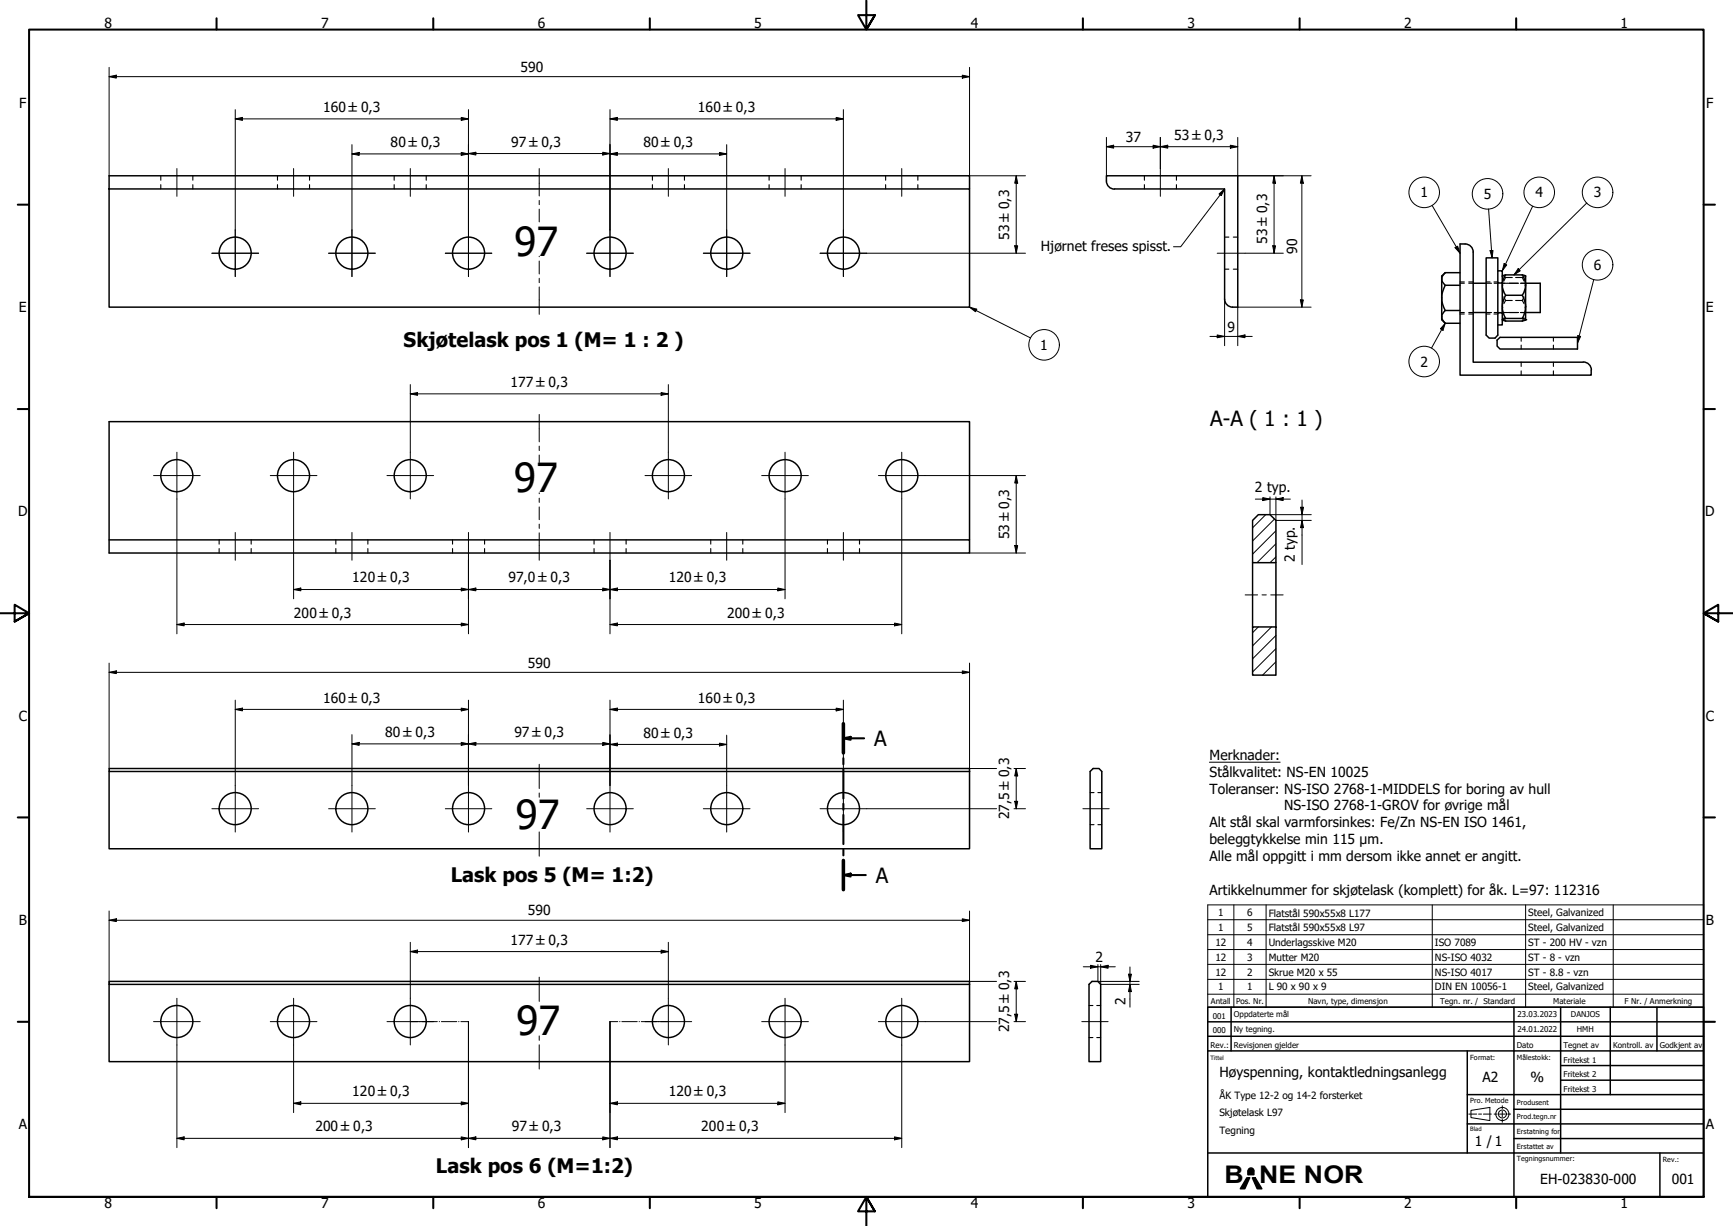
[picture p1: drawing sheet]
<svg xmlns="http://www.w3.org/2000/svg" width="594mm" height="420mm" viewBox="0 0 594 420" stroke-linecap="round" stroke-linejoin="round" font-family="sans-serif">
<!-- layer: Hatch (ISO) -->
<path d="M433.9 176.4l-4.5 4.5M436.9 177.9l-7.5 7.5M437.4 190.9l-2 1.9M437.4 186.4l-6.5 6.4M437.4 181.9l-8 8M431.4 214.9l-2 1.9M435.9 214.9l-6.5 6.4M437.4 217.8l-8 8M437.4 231.3l-.1 .1M437.4 226.8l-4.6 4.6M437.4 222.3l-8 8" fill="none" stroke="#000" stroke-width=".34"/>
<!-- layer: Hidden (ISO) -->
<g fill="none" stroke="#000" stroke-width=".38">
<path d="M55.1 60.2v1.6M55.1 63.3v1.4M66.1 60.2v1.6M66.1 63.3v1.4M95.1 60.2v1.6M95.1 63.3v1.4M106.1 60.2v1.6M106.1 63.3v1.4M135.1 60.2v1.6M135.1 63.3v1.4M146.1 60.2v1.6M146.1 63.3v1.4"/>
<path d="M223.6 60.2v1.6M223.6 63.3v1.4M234.6 60.2v1.6M234.6 63.3v1.4M263.7 60.2v1.6M263.7 63.3v1.4M274.6 60.2v1.6M274.6 63.3v1.4M303.6 60.2v1.6M303.6 63.3v1.4M314.6 60.2v1.6M314.6 63.3v1.4"/>
<path d="M392.3 60.2v1.6M392.3 63.3v1.4M403.3 60.2v1.6M403.3 63.3v1.4M419.8 81.3h1.5M419.8 92.2h1.5M422.8 81.3h1.5M422.8 92.2h1.5M500.5 96.6h1.5M500.5 97.1h1.5M503.5 96.6h1.5M503.5 97.1h1.5"/>
<path d="M509.5 96.6h1.3M509.5 97.1h1.8M512.1 96.6h1.4M512.2 97.1h4.4M513.5 96.8h.5M514.5 96.8h.5M515 94.5l.3 .3M515.2 97.6l-.2 1.4 .2 1.4M515.7 95l.4 .1M516.1 95.1l-.5 1.2M516.1 95.1h2.3M516.7 97.1h3.9"/>
<path d="M519.6 95.1h2.2M521.2 97.1h1.8M522.2 95l-.4 .1 .6 1.2M522.8 97.6l.2 1.4-.2 1.4M522.9 94.5l-.2 .3M500.5 107.6h1.5M500.5 107.1h1.5M503.5 107.6h1.5M503.5 107.1h1.5M509.5 107.6h1.3M509.5 107.1h1.8M512.1 107.6h1.4"/>
<path d="M512.2 107.1h4.4M513.5 107.4h.5M514.5 107.4h.5M515.2 105.3l-.2 1.2 .2 1.2M515.6 101.7l.5 1.3-.5 1.1M515.6 108.9l.5 1.1M516.1 103h2.3M516.7 107.1h3.9M519.6 103h2.2M521.2 107.1h1.8M521.5 115.6v1.3M521.5 118.3v1.3"/>
<path d="M522.4 108.9l-.6 1.1M522.4 101.7l-.6 1.3 .6 1.1M522.8 105.3l.2 1.2-.2 1.2M532.5 115.6v1.3M532.5 118.3v1.3M521.5 124.1v1.5M521.5 127.1v1.5M532.5 124.1v1.5M532.5 127.1v1.5M75.1 185v1.5M75.1 188v1.5M86.1 185v1.5"/>
<path d="M86.1 188v1.5M115.1 185v1.5M115.1 188v1.5M126.1 185v1.5M126.1 188v1.5M155.1 185v1.5M155.1 188v1.5M166.1 185v1.5M166.1 188v1.5M203.6 185v1.5M203.6 188v1.5M214.6 185v1.5"/>
<path d="M214.6 188v1.5M243.6 185v1.5M243.6 188v1.5M254.6 185v1.5M254.6 188v1.5M283.7 185v1.5M283.7 188v1.5M294.6 185v1.5M294.6 188v1.5M373.7 271.6h1.3M376.4 271.6h1.3M373.7 282.6h1.3"/>
<path d="M376.4 282.6h1.3M373.3 344.6h1.3M373.3 355.6h1.3M376 344.6h1.3M376 355.6h1.3"/>
</g>
<!-- layer: Visible (ISO) -->
<g fill="none" stroke="#000" stroke-width=".51">
<path d="M37.4 64.7h295v40.6h-295v-45.1h295v4.5M495.4 93.5a2.53 2.53 0 0 0 0 4.3 8.3 8.3 0 0 0 0 8.6 2.59 2.59 0 0 0 0 4.4M495.4 93.5l-1.2 1.1v15l1.2 1.2M495.4 93.5h5.1M495.4 97.8h5.1M502.2 83.6h-1.7v45h45v-1.7M502.3 83.6a2.76 2.76 0 0 1 2.7 2.8M505 86.3v37.8h37.7a2.65 2.65 0 0 1 2.8 2.7M505 97.1h4.5M509.5 88.4h4v26.5l-1 1h-2l-1-1zM513.5 92.8h1.5v18.6h-1.5M515 94.6l1.1-.4a5.9 5.9 0 0 0 0 7"/>
<path d="M516.1 94.2h5.7M521.8 94.2a5.9 5.9 0 0 1 0 7M521.8 94.2l1.2 .4v15M523 97.1h5v10h-5M422.6 105.3a2.76 2.76 0 0 1-2.8-2.8v-37.8h-37.8a2.64 2.64 0 0 1-2.7-2.6v-1.9h45v45.1h-1.8M495.4 110.8h5.1M495.4 106.4h5.1M505 107.1h4.5M513.2 116.6l1-1h26.6v4h-26.6l-1-1zM515 109.6h.1M516.1 109.1l-1.1 .5 1.1 .4h5.7l1.2-.4M516.1 101.2a7.5 7.5 0 0 0 0 7.9"/>
<path d="M516.1 101.2h5.7M516.1 109.1h5.7M521.8 101.2a7.5 7.5 0 0 1 0 7.9l1.2 .5M523 109.6h-.1M431.4 176.4h4l2 2v14.4h-8v-14.4zM37.4 185h295v4.5h-295v-45h295v40.5M429.4 192.8v22.1M437.4 192.8v22.1M429.4 214.9h8v16.5h-8zM37.4 263.4h295v1h-295zM37.4 264.4v26.5h295v-26.5M374.7 263.4h2l1 1v26.5h-4v-26.5z"/>
<path d="M37.4 336.3h295v1.1h-295zM37.4 337.4v26.4h295v-26.4M374.3 336.3h2.1l.9 1.1v26.4h-4v-26.4z"/>
<circle cx="80.6" cy="86.8" r="5.5"/>
<circle cx="120.6" cy="86.8" r="5.5"/>
<circle cx="160.6" cy="86.8" r="5.5"/>
<circle cx="209.1" cy="86.8" r="5.5"/>
<circle cx="249.1" cy="86.8" r="5.5"/>
<circle cx="289.1" cy="86.8" r="5.5"/>
<circle cx="60.6" cy="163" r="5.5"/>
<circle cx="100.6" cy="163" r="5.5"/>
<circle cx="140.6" cy="163" r="5.5"/>
<circle cx="229.1" cy="163" r="5.5"/>
<circle cx="269.1" cy="163" r="5.5"/>
<circle cx="309.2" cy="163" r="5.5"/>
<circle cx="80.6" cy="277.1" r="5.5"/>
<circle cx="120.6" cy="277.1" r="5.5"/>
<circle cx="160.6" cy="277.1" r="5.5"/>
<circle cx="209.1" cy="277.1" r="5.5"/>
<circle cx="249.1" cy="277.1" r="5.5"/>
<circle cx="289.1" cy="277.1" r="5.5"/>
<circle cx="60.6" cy="350.1" r="5.5"/>
<circle cx="100.6" cy="350.1" r="5.5"/>
<circle cx="140.6" cy="350.1" r="5.5"/>
<circle cx="229.1" cy="350.1" r="5.5"/>
<circle cx="269.1" cy="350.1" r="5.5"/>
<circle cx="309.1" cy="350.1" r="5.5"/>
</g>
<circle cx="523" cy="109.6" r=".25" fill="#000"/>
<!-- layer: Hatch (ISO) -->
<g fill="#000">
<path d="M427.4 403.6h1l-1.7 3.8h-1.5z" fill-rule="evenodd"/>
<path d="M429.3 403.6h1l2.3 3.8h-1.6z" fill-rule="evenodd"/>
<path d="M428.3 400.5a1.02 1.02 0 0 1 1.5 .8v1.3h-1.9v-1.6z" fill-rule="evenodd"/>
</g>
<!-- layer: Symbol (ISO) -->
<g fill="none" stroke="#000" stroke-width=".34">
<path d="M417.9 66.5l1.9-1.8-1.1 2.3zM419.8 64.7l-15.1 19.9h-2.4M490.9 70.4l9.6 16.4M510.3 71.6l1.2 16.8M525.4 70.7l-10.4 22.1M543.9 69.6l-24.9 24.6M498.8 84.9l.9-.5 .8 2.4zM510.8 85.9l1-.1-.3 2.6zM515.6 90.3l.9 .5-1.5 2zM520.4 92.1l.7 .7-2.1 1.4zM546.4 95.8l-5.6 21.8M332.4 105.3l2.4 .7-.4 .8z"/>
<path d="M332.4 105.3l20.9 10.5M495.4 110.8l-.7 2.4-.9-.5zM495.4 110.8l-4.7 8.5M540.9 115l.9 .3-1 2.3zM414.6 261.2h24.2M414 315.2h170M423 310.1v35.1M434 310.1v35.1M491 310.1v35.1M523 310.1v35.1M553 310.1v35.1M414 320.3h170"/>
<path d="M414 325.4h170M414 330.5h170M414 335.6h170M414 340.7h170v-30.6h-170v35.1h170v-4.5"/>
<circle cx="488.2" cy="65.9" r="5.2"/>
<circle cx="509.9" cy="66.4" r="5.2"/>
<circle cx="527.7" cy="65.9" r="5.2"/>
<circle cx="547.7" cy="65.9" r="5.2"/>
<circle cx="547.7" cy="90.8" r="5.2"/>
<circle cx="357.9" cy="118.2" r="5.2"/>
<circle cx="488.2" cy="123.9" r="5.2"/>
</g>
<!-- layer: Section Line (ISO) -->
<path d="M289.1 253l2.5-.5v1zM289.1 248v10M289.1 259.8v2.1M289.1 253h7.1M289.1 263.6v10.1M289.1 275.4v2.1M289.1 279.3v10M289.1 299.9l2.5-.5v1zM289.1 291.1v2.1M289.1 294.9v10M289.1 299.9h7.7" fill="none" stroke="#000" stroke-width=".7"/>
<path d="M289.1 248v10M289.1 294.9v10" fill="none" stroke="#000" stroke-width="1.2"/>
<g fill="#000">
<path d="M289.1 253l2.5-.5v1z" fill-rule="evenodd"/>
<path d="M289.1 299.9l2.5-.5v1z" fill-rule="evenodd"/>
</g>
<!-- layer: Border (ISO) -->
<g fill="none" stroke="#000" stroke-width=".7">
<path d="M74.2 6.3v3.8M148.5 6.3v3.8M222.8 6.3v3.8M297 .2v9.9l-2.9-4.9h5.8l-2.9 4.9 2.9-4.9M371.2 6.3v3.8M445.5 6.3v3.8M519.7 6.3v3.8M6.1 70.1h3.9M584 70.1h3.9M6.1 140.2h3.9M584 140.2h3.9M0 210.2h10l-5-3v5.8l5-2.8-5 2.8"/>
<path d="M594 210.2h-10l5-3v5.8l-5-2.8 5 2.8M6.1 280.1h3.9M584 280.1h3.9M6.1 350.2h3.9M584 350.2h3.9M10 410.2v-400.1h574v400.1h-574h574M74.2 410.2v3.9M148.5 410.2v3.9M222.8 410.2v3.9M299.9 415.1l-2.9-4.9 2.9 4.9h-5.8l2.9-4.9v10M371.2 410.2v3.9M445.5 410.2v3.9"/>
<path d="M519.7 410.2v3.9"/>
</g>
<!-- layer: Title (ISO) -->
<g fill="none" stroke="#000" stroke-width=".51">
<path d="M414 345.2h170v65h-170zM414 355.1h170M414 350.2h170M422 345.2v15M519 345.2v65M535 345.2v49.9M552 345.2v29.9M568 345.2v15M414 360.2h170M503 375.1h81M503 360.2v34.9M535 365.2h49"/>
<path d="M535 370.2h49M414 395.1h170M503 385.2h81M519 380.2h65M519 390.2h65M569 395.1v15.1M427.4 403.6h1l-1.7 3.8h-1.5zM427.9 401.3a.98 .98 0 0 1 .9-1 .98 .98 0 0 1 1 1M429.3 403.6h1l2.3 3.8h-1.6zM429.8 401.3v1.3h-1.9v-1.3v1.3"/>
</g>
<g fill="none" stroke="#000" stroke-width=".34">
<path d="M515 378.9v1.1M503.5 381.8h2.7M504.3 380.5l6.4-1v4.5l-6.4-1zM506.9 381.8h1M508.5 381.8h2.7M512.2 381.8h1M514 381.8h2M515 380.8v2M515 383.6v1M516.8 381.8h1"/>
<circle cx="515" cy="381.8" r="2.25"/>
<circle cx="515" cy="381.8" r="1.37"/>
</g>
<!-- layer: Sketch Geometry (ISO) -->
<g fill="none" stroke="#000" stroke-width=".34">
<path d="M140.7 350.1h2.6M143.9 350.1h.1M144.7 350.1h5.2M150.6 350.1h.1M151.3 350.1h5.3M157.2 350.1h.2M158 350.1h2.6M209.1 350.1h2.7M212.4 350.1h.1M213.2 350.1h5.2M219.1 350.1h.1M219.8 350.1h5.3"/>
<path d="M225.7 350.1h.2M226.5 350.1h2.6"/>
</g>
<!-- layer: Center Mark (ISO) -->
<g fill="none" stroke="#000" stroke-width=".34">
<path d="M80.6 78.8v16M120.6 78.8v16M160.6 78.8v16M209.1 78.8v16M249.1 78.8v16M289.1 78.8v16M72.6 86.8h16M112.6 86.8h16.1M152.7 86.8h15.9M201.1 86.8h16M241.1 86.8h16M281.1 86.8h16"/>
<path d="M60.6 155v16M100.6 155v16M140.7 155v16M229.1 155v16M269.1 155v16M309.1 155v16M52.6 163h16M92.6 163h16M132.7 163h16M221.1 163h16M261.1 163h16M301.1 163h16"/>
<path d="M72.6 277.2h16M80.6 269.2v16M112.6 277.2h16.1M120.6 269.2v16M152.7 277.2h15.9M160.6 269.2v16M201.1 277.2h16M209.1 269.2v16M241.1 277.2h16M249.1 269.2v16M281.1 277.2h16M289.1 269.2v16"/>
<path d="M52.6 350.1h16M60.6 342.1v16M92.6 350.1h16M100.6 342.1v16M132.7 350.1h16M140.7 342.1v16M221.1 350.1h16M229.1 342.1v16M261.1 350.1h16M269.1 342.1v16M301.1 350.1h16M309.1 342.1v16"/>
</g>
<!-- layer: Centerline (ISO) -->
<g fill="none" stroke="#000" stroke-width=".34">
<path d="M60.6 57.8v9.5M100.6 57.8v9.5M140.7 57.8v9.5M184.8 57.8v9.4M229.1 57.8v9.5M269.1 57.8v9.5M309.1 57.8v9.5M397.8 57.8v9.5M184.8 68.7v1.4M184.8 71.7v4.4M184.8 87.8v.2M184.8 89.5v4.4"/>
<path d="M184.8 95.4v1.5M184.8 98.3v9.4M417.3 86.8h9.5M184.8 142v9.4M184.8 152.9v1.5M184.8 155.9v2.6M184.8 168.9v.3M184.8 170.7v1.5M184.8 173.7v4.4M184.8 179.6v1.5M80.6 182.5v9.5M120.6 182.5v9.5"/>
<path d="M160.6 182.5v9.5M184.8 182.6v9.4M209.1 182.5v9.5M249.1 182.5v9.5M289.1 182.5v9.5M426.8 203.9h4.3M432.6 203.9h1.5M435.6 203.9h4.3M184.8 261.9v8.3M184.8 271.8v1.4M371.2 277.2h9M184.8 285.1v8.3"/>
<path d="M184.8 334.9v8.3M184.8 355v1.5M184.8 358.1v8.3M370.8 350.1h9.1"/>
</g>
<!-- layer: Dimension (ISO) -->
<g fill="none" stroke="#000" stroke-width=".34">
<path d="M37.4 26.3l2.5-.5v1zM37.4 26.3h295M37.4 23.1v37.1M80.6 37.6v41.2M160.6 37.6v41.2M209.1 37.6v41.2M289.1 37.6v41.2M329.9 25.8l2.5 .5-2.5 .5zM332.4 23.1v37.1h19.1M80.6 40.7l2.5-.5v1.1zM80.6 40.7h80M120.6 52.7l2.5-.5v1.1z"/>
<path d="M120.6 52.7h40M120.6 49.6v29.2M158.1 52.2l2.5 .5-2.5 .6zM158.1 40.2l2.5 .5-2.5 .6zM160.6 52.6l2.5-.4v.9zM160.6 52.6h48.5M206.6 52.2l2.5 .4-2.5 .5zM209.1 52.7l2.5-.5v1.1zM209.1 40.7l2.5-.5v1.1zM209.1 52.7h40M209.1 40.7h80M246.6 52.2l2.5 .5-2.5 .6z"/>
<path d="M249.1 49.6v29.2M286.6 40.2l2.5 .5-2.5 .6zM379.3 50.3l2.5-.5v1zM379.3 50.3h45M379.3 47.1v13.1M395.3 49.8l2.5 .5-2.5 .5zM397.8 50.3l2.5-.5v1zM397.8 47.1v10.7M421.8 49.8l2.5 .5-2.5 .5zM424.3 47.1v13.1h25.2M348.4 60.2l.5 2.6h-1zM348.4 60.2v26.6"/>
<path d="M436.8 60.2l.5 2.6h-1zM436.8 60.2v26.6M446.3 60.2l.5 2.6h-1zM446.3 60.2v45.1M297.1 86.8h54.4M347.9 84.2h1l-.5 2.6zM426.8 86.8h13.1M436.3 84.2h1l-.5 2.6zM414.8 115.3h14.5M417.3 114.8l2.5 .5-2.5 .4zM419.8 102.5v16M424.3 115.3l2.5-.5v.9z"/>
<path d="M445.8 102.8h1l-.5 2.5zM449.5 105.3h-25.2v13.2M140.7 135l2.4-.5v1zM140.7 131.8v23.2M140.7 135h88.4M226.6 134.5l2.5 .5-2.5 .5zM229.1 131.8v23.2M60.6 171v46.2M100.6 171v34.2M269.1 171v34.2M309.1 171v46.2M317.1 163h34.4"/>
<path d="M348.4 163l.5 2.5h-1zM348.4 163v26.5M430.3 171h12M432.9 170.5l2.5 .5-2.5 .6zM435.4 170.3v6.1h14.1M437.4 171l2.5-.5v1.1zM437.4 170.3v8.1h12.1M445.8 173.8h1l-.5 2.6zM446.3 178.4l.5 2.4h-1zM446.3 171.4v22.1M160.6 192v25.2M209.1 192v25.2"/>
<path d="M332.4 189.5h19.1M347.9 187h1l-.5 2.5zM60.6 214l2.5-.5v1zM60.6 214h100M100.6 202l2.5-.5v1zM100.6 202h168.5M158.1 201.5l2.5 .5-2.5 .5zM158.1 213.5l2.5 .5-2.5 .5zM160.6 202l2.5-.5v1zM206.6 201.5l2.5 .5-2.5 .5zM209.1 202l2.5-.5v1zM209.1 214l2.5-.5v1z"/>
<path d="M209.1 214h100M266.6 201.5l2.5 .5-2.5 .5zM306.6 213.5l2.5 .5-2.5 .5zM37.4 230.4l2.5-.5v1zM37.4 227.2v36.2M37.4 230.4h295M80.6 239.9v29.3M160.6 239.9v29.3M209.1 239.9v29.3M289.1 239.9v29.3M329.9 229.9l2.5 .5-2.5 .5zM332.4 227.2v37.2"/>
<path d="M80.6 243.1l2.5-.4v.9zM80.6 243.1h80M120.6 254.9l2.5-.5v1zM120.6 251.8v17.4M120.6 254.9h88.5M158.1 254.4l2.5 .5-2.5 .5zM158.1 242.7l2.5 .4-2.5 .5zM160.6 254.9l2.5-.5v1zM206.6 254.4l2.5 .5-2.5 .5zM209.1 255.1l2.5-.4v.9zM209.1 243.1l2.5-.4v.9zM209.1 243.1h80"/>
<path d="M209.1 255.1h40M246.6 254.7l2.5 .4-2.5 .5zM249.1 251.9v17.3M286.6 242.7l2.5 .4-2.5 .5zM297.1 277.2h44.5M332.4 263.4h9.2M347.6 263.4h3.9M347.6 277.2h3.9M347.9 274.6h1l-.5 2.6zM348.4 263.4l.5 2.5h-1zM348.4 263.4v13.8M37.4 315.4l2.5-.5v.9z"/>
<path d="M37.4 312.2v25.2M37.4 315.4h295M329.9 314.9l2.5 .5-2.5 .4zM332.4 312.2v24.1h9.2M140.7 326.1l2.4-.5v1zM140.7 326.1h88.4M140.7 322.9v19.2M226.6 325.6l2.5 .5-2.5 .5zM229.1 322.9v19.2M347.6 336.3h3.9M348.4 336.3l.5 2.6h-1zM348.4 336.3v13.8"/>
<path d="M371.3 331.3h11M373.8 330.8l2.6 .5-2.6 .5zM376.4 330.6v5.7h14.1M377.3 331.3l2.6-.5v1zM377.3 330.6v6.8h13.2M386.8 333.9h1.1l-.6 2.4zM387.3 337.4l.6 2.4h-1.1zM387.3 331.4v13.8M60.6 358.1v35.2M100.6 358.1v23.2M160.6 350.1v43.2M209.1 350.1v43.2"/>
<path d="M269.1 358.1v23.2M309.1 358.1v35.2M317.1 350.1h24.5M347.6 350.1h3.9M347.9 347.6h1l-.5 2.5zM100.6 378.1l2.5-.5v1zM100.6 378.1h60M158.1 377.6l2.5 .5-2.5 .5zM209.1 378.1l2.5-.5v1zM209.1 378.1h60M266.6 377.6l2.5 .5-2.5 .5zM60.6 390.1l2.5-.5v1z"/>
<path d="M60.6 390.1h248.5M158.1 389.6l2.5 .5-2.5 .5zM160.6 390.1l2.5-.5v1zM206.6 389.6l2.5 .5-2.5 .5zM209.1 390.1l2.5-.5v1zM306.6 389.6l2.5 .5-2.5 .5z"/>
</g>
<g fill="#000">
<path d="M37.4 26.3l2.5-.5v1z" fill-rule="evenodd"/>
<path d="M329.9 25.8l2.5 .5-2.5 .5z" fill-rule="evenodd"/>
<path d="M80.6 40.7l2.5-.5v1.1z" fill-rule="evenodd"/>
<path d="M120.6 52.7l2.5-.5v1.1z" fill-rule="evenodd"/>
<path d="M158.1 52.2l2.5 .5-2.5 .6z" fill-rule="evenodd"/>
<path d="M158.1 40.2l2.5 .5-2.5 .6z" fill-rule="evenodd"/>
<path d="M160.6 52.6l2.5-.4v.9z" fill-rule="evenodd"/>
<path d="M206.6 52.2l2.5 .4-2.5 .5z" fill-rule="evenodd"/>
<path d="M209.1 52.7l2.5-.5v1.1z" fill-rule="evenodd"/>
<path d="M209.1 40.7l2.5-.5v1.1z" fill-rule="evenodd"/>
<path d="M246.6 52.2l2.5 .5-2.5 .6z" fill-rule="evenodd"/>
<path d="M286.6 40.2l2.5 .5-2.5 .6z" fill-rule="evenodd"/>
<path d="M379.3 50.3l2.5-.5v1z" fill-rule="evenodd"/>
<path d="M395.3 49.8l2.5 .5-2.5 .5z" fill-rule="evenodd"/>
<path d="M397.8 50.3l2.5-.5v1z" fill-rule="evenodd"/>
<path d="M421.8 49.8l2.5 .5-2.5 .5z" fill-rule="evenodd"/>
<path d="M348.4 60.2l.5 2.6h-1z" fill-rule="evenodd"/>
<path d="M436.8 60.2l.5 2.6h-1z" fill-rule="evenodd"/>
<path d="M446.3 60.2l.5 2.6h-1z" fill-rule="evenodd"/>
<path d="M347.9 84.2h1l-.5 2.6z" fill-rule="evenodd"/>
<path d="M436.3 84.2h1l-.5 2.6z" fill-rule="evenodd"/>
<path d="M417.3 114.8l2.5 .5-2.5 .4z" fill-rule="evenodd"/>
<path d="M424.3 115.3l2.5-.5v.9z" fill-rule="evenodd"/>
<path d="M445.8 102.8h1l-.5 2.5z" fill-rule="evenodd"/>
<path d="M140.7 135l2.4-.5v1z" fill-rule="evenodd"/>
<path d="M226.6 134.5l2.5 .5-2.5 .5z" fill-rule="evenodd"/>
<path d="M348.4 163l.5 2.5h-1z" fill-rule="evenodd"/>
<path d="M432.9 170.5l2.5 .5-2.5 .6z" fill-rule="evenodd"/>
<path d="M437.4 171l2.5-.5v1.1z" fill-rule="evenodd"/>
<path d="M445.8 173.8h1l-.5 2.6z" fill-rule="evenodd"/>
<path d="M347.9 187h1l-.5 2.5z" fill-rule="evenodd"/>
<path d="M446.3 178.4l.5 2.4h-1z" fill-rule="evenodd"/>
<path d="M60.6 214l2.5-.5v1z" fill-rule="evenodd"/>
<path d="M100.6 202l2.5-.5v1z" fill-rule="evenodd"/>
<path d="M158.1 201.5l2.5 .5-2.5 .5z" fill-rule="evenodd"/>
<path d="M158.1 213.5l2.5 .5-2.5 .5z" fill-rule="evenodd"/>
<path d="M160.6 202l2.5-.5v1z" fill-rule="evenodd"/>
<path d="M206.6 201.5l2.5 .5-2.5 .5z" fill-rule="evenodd"/>
<path d="M209.1 202l2.5-.5v1z" fill-rule="evenodd"/>
<path d="M209.1 214l2.5-.5v1z" fill-rule="evenodd"/>
<path d="M266.6 201.5l2.5 .5-2.5 .5z" fill-rule="evenodd"/>
<path d="M306.6 213.5l2.5 .5-2.5 .5z" fill-rule="evenodd"/>
<path d="M37.4 230.4l2.5-.5v1z" fill-rule="evenodd"/>
<path d="M329.9 229.9l2.5 .5-2.5 .5z" fill-rule="evenodd"/>
<path d="M80.6 243.1l2.5-.4v.9z" fill-rule="evenodd"/>
<path d="M120.6 254.9l2.5-.5v1z" fill-rule="evenodd"/>
<path d="M158.1 254.4l2.5 .5-2.5 .5z" fill-rule="evenodd"/>
<path d="M158.1 242.7l2.5 .4-2.5 .5z" fill-rule="evenodd"/>
<path d="M160.6 254.9l2.5-.5v1z" fill-rule="evenodd"/>
<path d="M206.6 254.4l2.5 .5-2.5 .5z" fill-rule="evenodd"/>
<path d="M209.1 255.1l2.5-.4v.9z" fill-rule="evenodd"/>
<path d="M209.1 243.1l2.5-.4v.9z" fill-rule="evenodd"/>
<path d="M246.6 254.7l2.5 .4-2.5 .5z" fill-rule="evenodd"/>
<path d="M286.6 242.7l2.5 .4-2.5 .5z" fill-rule="evenodd"/>
<path d="M347.9 274.6h1l-.5 2.6z" fill-rule="evenodd"/>
<path d="M348.4 263.4l.5 2.5h-1z" fill-rule="evenodd"/>
<path d="M37.4 315.4l2.5-.5v.9z" fill-rule="evenodd"/>
<path d="M329.9 314.9l2.5 .5-2.5 .4z" fill-rule="evenodd"/>
<path d="M140.7 326.1l2.4-.5v1z" fill-rule="evenodd"/>
<path d="M226.6 325.6l2.5 .5-2.5 .5z" fill-rule="evenodd"/>
<path d="M348.4 336.3l.5 2.6h-1z" fill-rule="evenodd"/>
<path d="M373.8 330.8l2.6 .5-2.6 .5z" fill-rule="evenodd"/>
<path d="M377.3 331.3l2.6-.5v1z" fill-rule="evenodd"/>
<path d="M386.8 333.9h1.1l-.6 2.4z" fill-rule="evenodd"/>
<path d="M387.3 337.4l.6 2.4h-1.1z" fill-rule="evenodd"/>
<path d="M347.9 347.6h1l-.5 2.5z" fill-rule="evenodd"/>
<path d="M100.6 378.1l2.5-.5v1z" fill-rule="evenodd"/>
<path d="M158.1 377.6l2.5 .5-2.5 .5z" fill-rule="evenodd"/>
<path d="M209.1 378.1l2.5-.5v1z" fill-rule="evenodd"/>
<path d="M266.6 377.6l2.5 .5-2.5 .5z" fill-rule="evenodd"/>
<path d="M60.6 390.1l2.5-.5v1z" fill-rule="evenodd"/>
<path d="M158.1 389.6l2.5 .5-2.5 .5z" fill-rule="evenodd"/>
<path d="M160.6 390.1l2.5-.5v1z" fill-rule="evenodd"/>
<path d="M206.6 389.6l2.5 .5-2.5 .5z" fill-rule="evenodd"/>
<path d="M209.1 390.1l2.5-.5v1z" fill-rule="evenodd"/>
<path d="M306.6 389.6l2.5 .5-2.5 .5z" fill-rule="evenodd"/>
</g>
<!-- layer: Symbol (ISO) -->
<g fill="#000">
<path d="M417.9 66.5l1.9-1.8-1.1 2.3z" fill-rule="evenodd"/>
<path d="M498.8 84.9l.9-.5 .8 2.4z" fill-rule="evenodd"/>
<path d="M510.8 85.9l1-.1-.3 2.6z" fill-rule="evenodd"/>
<path d="M515.6 90.3l.9 .5-1.5 2z" fill-rule="evenodd"/>
<path d="M520.4 92.1l.7 .7-2.1 1.4z" fill-rule="evenodd"/>
<path d="M332.4 105.3l2.4 .7-.4 .8z" fill-rule="evenodd"/>
<path d="M495.4 110.8l-.7 2.4-.9-.5z" fill-rule="evenodd"/>
<path d="M540.9 115l.9 .3-1 2.3z" fill-rule="evenodd"/>
</g>
<g font-size="13.7">
<text x="176.4" y="87.6">97</text>
<text x="176.3" y="168.7">97</text>
<text x="176.8" y="284.1">97</text>
<text x="177.1" y="354.6">97</text>
</g>
<text font-size="8.3" x="419.8" y="405.4">B NE NOR</text>
<g font-size="7.2">
<text x="414.8" y="145.9">A-A ( 1 : 1 )</text>
<text x="299.7" y="255.6">A</text>
<text x="300.3" y="302.6">A</text>
</g>
<g font-size="6.9">
<text x="138.4" y="119">Skjøtelask pos 1 (M= 1 : 2 )</text>
<text x="154.5" y="302.3">Lask pos 5 (M= 1:2)</text>
<text x="149.4" y="402.1">Lask pos 6 (M=1:2)</text>
</g>
<g font-size="4.8">
<text x="35.8" y="9.8">8</text>
<text x="110" y="9.8">7</text>
<text x="184.3" y="9.8">6</text>
<text x="258.6" y="9.8">5</text>
<text x="332.8" y="9.8">4</text>
<text x="407" y="9.8">3</text>
<text x="481.3" y="9.8">2</text>
<text x="555.6" y="9.8">1</text>
<text x="178.4" y="24.7">590</text>
<text x="6.6" y="36.9">F</text>
<text x="110.7" y="38.4">160 ±0,3</text>
<text x="239.3" y="38.4">160 ±0,3</text>
<text x="584.9" y="36.9">F</text>
<text x="402.5" y="47.9">53 ±0,3</text>
<text x="133.9" y="50.4">80 ±0,3</text>
<text x="175.3" y="50.3">97 ±0,3</text>
<text x="220.6" y="50.4">80 ±0,3</text>
<text x="385.9" y="48.7">37</text>
<text x="486.9" y="67.7">1</text>
<text x="508.6" y="68.2">5</text>
<text x="526.4" y="67.7">4</text>
<text x="546.4" y="67.7">3</text>
<text x="345.9" y="82.1" transform="rotate(-90 345.9 82.1)">53 ±0,3</text>
<text x="434.4" y="83.5" transform="rotate(-90 434.4 83.5)">53 ±0,3</text>
<text x="356.8" y="85.9">Hjørnet freses spisst.</text>
<text x="444.7" y="87" transform="rotate(-90 444.7 87)">90</text>
<text x="546.4" y="92.5">6</text>
<text x="6.5" y="106.9">E</text>
<text x="584.8" y="106.9">E</text>
<text x="420.8" y="113.7">9</text>
<text x="356.6" y="119.9">1</text>
<text x="486.9" y="125.6">2</text>
<text x="175" y="132.6">177 ±0,3</text>
<text x="430.2" y="168.6">2 typ.</text>
<text x="6.2" y="176.9">D</text>
<text x="584.5" y="176.9">D</text>
<text x="345.9" y="184.8" transform="rotate(-90 345.9 184.8)">53 ±0,3</text>
<text x="443.9" y="192.7" transform="rotate(-90 443.9 192.7)">2 typ.</text>
<text x="120.8" y="199.6">120 ±0,3</text>
<text x="174.3" y="199.6">97,0 ±0,3</text>
<text x="229.2" y="199.6">120 ±0,3</text>
<text x="100.8" y="211.6">200 ±0,3</text>
<text x="249.2" y="211.6">200 ±0,3</text>
<text x="180.9" y="228.8">590</text>
<text x="110.7" y="240.8">160 ±0,3</text>
<text x="239.3" y="240.8">160 ±0,3</text>
<text x="6.4" y="246.9">C</text>
<text x="584.7" y="246.9">C</text>
<text x="132.1" y="252.5">80 ±0,3</text>
<text x="176.3" y="252.5">97 ±0,3</text>
<text x="220.6" y="252.8">80 ±0,3</text>
<text x="414.6" y="260.5">Merknader:</text>
<text x="414.6" y="266.2">Stålkvalitet: NS-EN 10025</text>
<text x="414.6" y="271.9">Toleranser: NS-ISO 2768-1-MIDDELS for boring av hull</text>
<text x="345.9" y="280.8" transform="rotate(-90 345.9 280.8)">27,5 ±0,3</text>
<text x="440.2" y="277.7">NS-ISO 2768-1-GROV for øvrige mål</text>
<text x="414.6" y="283.5">Alt stål skal varmforsinkes: Fe/Zn NS-EN ISO 1461,</text>
<text x="414.6" y="289.3">beleggtykkelse min 115 µm.</text>
<text x="414.6" y="295">Alle mål oppgitt i mm dersom ikke annet er angitt.</text>
<text x="414.6" y="306.6">Artikkelnummer for skjøtelask (komplett) for åk. L=97: 112316</text>
<text x="6.4" y="316.9">B</text>
<text x="180.9" y="313.7">590</text>
<text x="584.7" y="316.9">B</text>
<text x="175" y="323.7">177 ±0,3</text>
<text x="375.5" y="329.8">2</text>
<text x="385.8" y="344.4" transform="rotate(-90 385.8 344.4)">2</text>
<text x="345.9" y="353.8" transform="rotate(-90 345.9 353.8)">27,5 ±0,3</text>
<text x="418" y="369.2">Høyspenning, kontaktledningsanlegg</text>
<text x="508.3" y="370.9">A2</text>
<text x="524.6" y="370.9">%</text>
<text x="120.8" y="375.7">120 ±0,3</text>
<text x="229.2" y="375.7">120 ±0,3</text>
<text x="6.4" y="386.9">A</text>
<text x="108.1" y="387.7">200 ±0,3</text>
<text x="175.5" y="387.7">97 ±0,3</text>
<text x="240.4" y="387.7">200 ±0,3</text>
<text x="584.7" y="386.9">A</text>
<text x="505.5" y="392.9">1 / 1</text>
<text x="527.9" y="405.9">EH-023830-000</text>
<text x="573.1" y="405.9">001</text>
<text x="35.8" y="414.1">8</text>
<text x="110" y="414.1">7</text>
<text x="184.3" y="414.1">6</text>
<text x="258.6" y="414.1">5</text>
<text x="332.8" y="414.1">4</text>
<text x="407" y="414.1">3</text>
<text x="481.3" y="414.1">2</text>
<text x="555.6" y="414.1">1</text>
</g>
<g font-size="3.4">
<text x="417.6" y="313.9">1</text>
<text x="427.5" y="313.9">6</text>
<text x="434.9" y="314.1">Flatstål 590x55x8 L177</text>
<text x="523.9" y="314">Steel, Galvanized</text>
<text x="417.6" y="319">1</text>
<text x="427.5" y="319">5</text>
<text x="434.9" y="319.2">Flatstål 590x55x8 L97</text>
<text x="523.9" y="319.1">Steel, Galvanized</text>
<text x="416.6" y="324.1">12</text>
<text x="416.6" y="329.2">12</text>
<text x="427.5" y="324.1">4</text>
<text x="427.5" y="329.2">3</text>
<text x="434.9" y="324.1">Underlagsskive M20</text>
<text x="434.9" y="329.2">Mutter M20</text>
<text x="491.9" y="324.1">ISO 7089</text>
<text x="491.9" y="329.2">NS-ISO 4032</text>
<text x="523.9" y="324.1">ST - 200 HV - vzn</text>
<text x="523.9" y="329.2">ST - 8 - vzn</text>
<text x="416.6" y="334.4">12</text>
<text x="427.5" y="334.4">2</text>
<text x="434.9" y="334.4">Skrue M20 x 55</text>
<text x="491.9" y="334.4">NS-ISO 4017</text>
<text x="523.9" y="334.4">ST - 8.8 - vzn</text>
<text x="417.6" y="339.4">1</text>
<text x="427.5" y="339.4">1</text>
<text x="434.9" y="339.4">L 90 x 90 x 9</text>
<text x="491.9" y="339.4">DIN EN 10056-1</text>
<text x="523.9" y="339.4">Steel, Galvanized</text>
<text x="418" y="376.5">ÅK Type 12-2 og 14-2 forsterket</text>
<text x="418" y="382.4">Skjøtelask L97</text>
<text x="418" y="388.5">Tegning</text>
</g>
<g font-size="2.7">
<text x="415.1" y="344">Antall</text>
<text x="423.7" y="344">Pos. Nr.</text>
<text x="448.4" y="344">Navn, type, dimensjon</text>
<text x="493.7" y="344">Tegn. nr. / Standard</text>
<text x="532.4" y="344">Materiale</text>
<text x="556.9" y="344">F Nr. / Anmerkning</text>
<text x="415.7" y="349.1">001</text>
<text x="423" y="353.6">Ny tegning.</text>
<text x="423" y="348.6">Oppdaterte mål</text>
<text x="520.2" y="353.7">24.01.2022</text>
<text x="520.2" y="348.7">23.03.2023</text>
<text x="538.5" y="348.7">DANJOS</text>
<text x="540.6" y="353.7">HMH</text>
<text x="415" y="359.1">Rev.:</text>
<text x="415.7" y="354.1">000</text>
<text x="423" y="359.1">Revisjonen gjelder</text>
<text x="520" y="359.1">Dato</text>
<text x="536" y="359.1">Tegnet av</text>
<text x="553" y="359.1">Kontroll. av</text>
<text x="569" y="359.1">Godkjent av</text>
<text x="536" y="364.2">Fritekst 1</text>
<text x="536" y="369.1">Fritekst 2</text>
<text x="536" y="374.1">Fritekst 3</text>
</g>
<g font-size="2.4">
<text x="504" y="363.4">Format:</text>
<text x="520" y="363.4">Målestokk:</text>
<text x="504" y="377.9">Pro. Metode</text>
<text x="520" y="383.6">Prod.tegn.nr</text>
<text x="520" y="378.8">Produsent</text>
<text x="520" y="388.7">Erstatning for</text>
<text x="520" y="393.7">Erstattet av</text>
<text x="520" y="397.9">Tegningsnummer:</text>
<text x="570" y="398.4">Rev.:</text>
</g>
<g font-size="2">
<text x="414.9" y="363.3">Tittel</text>
<text x="504" y="387.6">Blad</text>
</g>
</svg>
